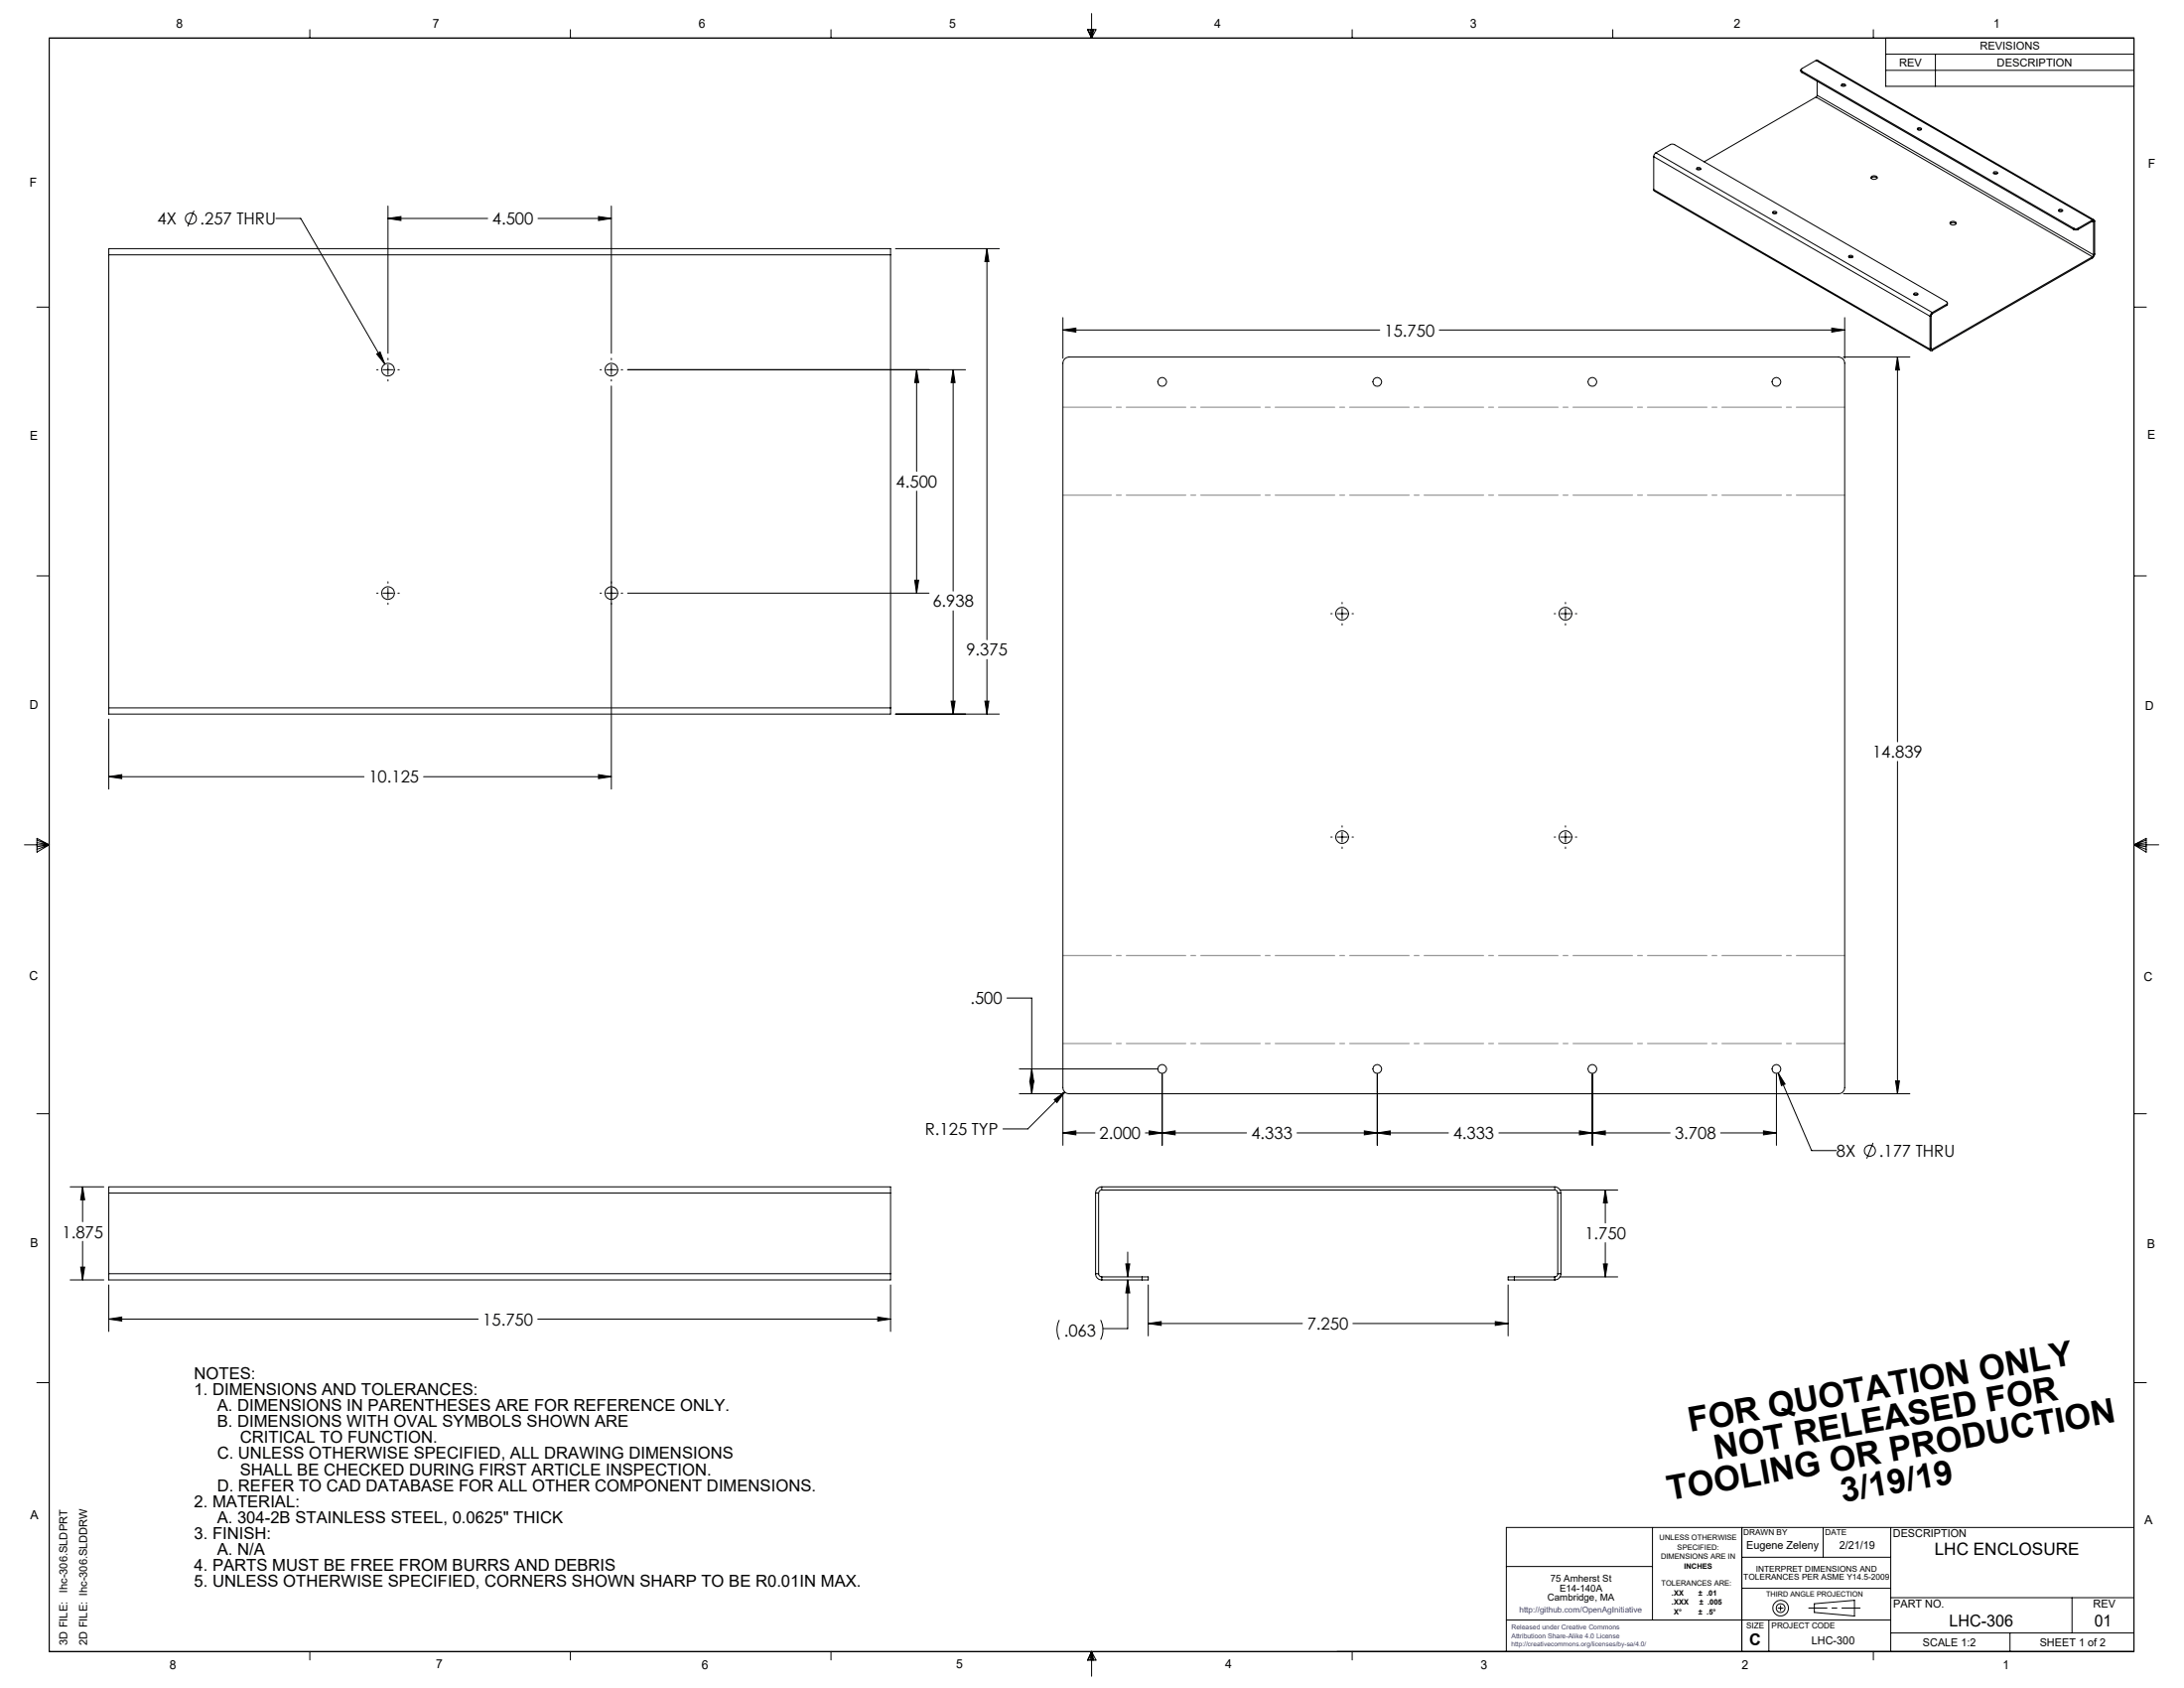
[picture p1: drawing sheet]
<svg xmlns="http://www.w3.org/2000/svg" width="559mm" height="432mm" viewBox="0 0 559 432" stroke-linecap="round" stroke-linejoin="round" font-family="sans-serif">
<g fill="none" stroke="#000" stroke-width=".25">
<path d="M12.6 9.7h533.4v412.8h-533.4zM79.3 7.6v2.1M145.9 7.6v2.1M212.6 7.6v2.1M278.2 7.6h2.2l-1.1 2.1zM278.4 7.6l.9 2.1M278.9 7.6l.4 2.1M279.3 3.5v6.2M279.6 7.6l-.3 2.1M279.9 7.6l-.6 2.1M346 7.6v2.1M412.6 7.6v2.1"/>
<path d="M460.8 17.9v.4l.2 .2M461 18.2l69.6 40.2M461 18.2v.3M461 18.5l69.6 40.2M464.6 15.5l-3.6 2.1a.33 .33 0 0 0-.2 .3 .33 .33 0 0 0 .2 .3M464.6 15.5l.4-.1 70.8 40.8M464.6 15.5l70.8 40.8M479.3 7.6v2.1M482.5 9.7v12.4h63.5M482.5 18h63.5M482.5 13.9h63.5M495.2 13.9v8.2"/>
<path d="M423.7 39.1l-.4 .4-.2 .6M423.7 39.1l3.7-2.2 1 .1 69.7 40.2a.34 .34 0 0 1 .2 .3 .34 .34 0 0 1-.2 .3M423.7 39.1l70.7 40.8M464.6 24.8l-28.6 16.6M464.6 24.8l70.8 40.9M464.9 24.4l-.3 .4M464.9 24.4l70.8 40.8M464.9 20.8v3.6M471.1 21.7a.59 .59 0 0 1 .6-.3 .59 .59 0 0 1 .5 .5 .59 .59 0 0 1-.6 .2 .59 .59 0 0 1-.5-.4zM471.2 21.9l.5-.1 .5 .1M490.6 32.9a.56 .56 0 0 1 .6-.3 .56 .56 0 0 1 .4 .5 .56 .56 0 0 1-.6 .3 .56 .56 0 0 1-.4-.5zM490.6 33.2l.5-.2 .5 .2"/>
<path d="M49.6 53.9l-1.6 4M70.6 55.9h6.3l21.6 37.2M99.3 52.7v37.7M99.3 55.9h25.5M99.3 55.9l3.3-.5v1zM137.7 55.9h18.7M153.1 55.4l3.3 .5-3.3 .5zM156.4 52.7v37.7M423.1 48.5l.1 .3 70.8 40.9M423.1 40.1l70.7 40.8M423.1 48.5l70.7 40.8M423.1 40.1v8.4"/>
<path d="M434.1 43a.59 .59 0 0 1 .6-.2 .59 .59 0 0 1 .5 .5 .59 .59 0 0 1-.7 .2 .59 .59 0 0 1-.4-.5zM434.1 43.3l.5-.2 .5 .2M453.6 54.3a.57 .57 0 0 1 .6-.3 .57 .57 0 0 1 .4 .5 .56 .56 0 0 1-.6 .2 .56 .56 0 0 1-.4-.4zM453.6 54.5l.2-.1 .8 .1M478.8 45.6a1.06 1.06 0 0 1 1.5 0M478.8 45.2a.92 .92 0 0 1 1.5 .3 .94 .94 0 0 1-1.6-.1zM499 57.3a1.06 1.06 0 0 1 1.5 0M499 56.9a.91 .91 0 0 1 1.5 .3 .97 .97 0 0 1-1.6-.2zM510 44.1a.59 .59 0 0 1 .7-.2 .59 .59 0 0 1 .4 .4 .59 .59 0 0 1-.6 .3 .59 .59 0 0 1-.5-.5zM510.1 44.4l.5-.2 .5 .2M526.7 53.7a.59 .59 0 0 1 .6-.2 .59 .59 0 0 1 .5 .5 .59 .59 0 0 1-.7 .2 .59 .59 0 0 1-.4-.5zM526.7 54l.5-.2 .5 .2"/>
<path d="M530.6 58.4l.4 .1 .7-.1M530.6 58.7l.4 .1 .7-.1M530.6 58.4v.3M531.7 58.4v.3M535.4 56.6l.3 .2M535.4 56.3a.35 .35 0 0 1 .4-.1 .35 .35 0 0 1 .1 .4M535.4 56.3v.3M535.4 56.3l-3.7 2.1M535.4 56.6l-3.7 2.1M535.7 56.8v8.4M535.9 56.6l-.2 .2M535.9 56.6v8.4"/>
<path d="M9.4 78.6h3.2M27.8 65.2v-1.6h200.1v1.6M27.8 65.2v115.9M27.8 65.2h200.1M227.9 65.2v115.9M229.1 63.6h26.6M252.5 63.6l.5 3.3h-1zM252.5 63.6v100.1M473 65.5a.59 .59 0 0 1 .6-.2 .59 .59 0 0 1 .5 .5 .59 .59 0 0 1-.6 .2 .59 .59 0 0 1-.5-.5zM473 65.8l.5-.2 .5 .2M489.7 75.1a.59 .59 0 0 1 .6-.2 .59 .59 0 0 1 .4 .5 .59 .59 0 0 1-.6 .2 .59 .59 0 0 1-.4-.5zM489.7 75.4l.3-.2 .7 .2"/>
<path d="M494.4 79.9l-.3 .3-.3 .7M494.4 79.9v.4M498.1 77.8l-3.7 2.1M498.1 77.8v.3M498.1 78.1l-3.7 2.2M498.3 77.5v.4l-.2 .2M535.4 65.7l-41 23.6M535.4 65.7v.3M535.4 66l-41 23.6M535.7 65.2l-.3 .5M535.9 65l-.5 1M535.9 65l-.2 .2"/>
<path d="M546 78.6h3.2M96.4 90.6l.9-.6 1.2 3.1zM96.4 94.6h.3M98 94.6h2.5M99.3 91.7v.3M99.3 93.3v2.5M99.3 97.1v.4M101.8 94.6h.4M153.5 94.6h.4M155.2 94.6h2.5M156.4 91.7v.3M156.4 93.3v2.5"/>
<path d="M156.4 97.1v.4M156.4 98.7v103.2M159 94.6h.3M160.6 94.6h86.5M234.5 94.6l.6 3.3h-1.1zM234.5 94.6v26M243.9 94.6l.5 3.3h-1.1zM243.9 94.6v56.6M272 84.4l3.3-.5v1zM272 81.2v10.5M272 84.4h81M272.4 91.8l1.1-.5h196.9a1.57 1.57 0 0 1 1.6 1.6v185.3a1.57 1.57 0 0 1-1.6 1.6h-196.9a1.57 1.57 0 0 1-1.5-1.6v-185.3l.1-.6z"/>
<path d="M368.3 84.4h103.7M468.7 83.9l3.3 .5-3.3 .5zM471.7 91.3h17M472 81.2v10.5M485.5 91.3l.5 3.4h-1zM485.5 91.3v98.5M493.8 89.3a.35 .35 0 0 0 .2 .4 .35 .35 0 0 0 .4-.1M493.8 80.9v8.4M494.1 89.2l.3 .1M494.1 80.8l-.3 .1M494.1 80.8v8.4M494.1 89.2l-.3 .1"/>
<path d="M494.4 80.3l-.3 .5M494.4 89.3v.3M234.5 125.6v26.1M9.4 147.3h3.2M96.4 151.7h.3M98 151.7h2.5M99.3 148.8v.4M99.3 150.5v2.5M99.3 154.3v.3M101.8 151.7h.4M153.5 151.7h.4M155.2 151.7h2.5"/>
<path d="M159 151.7h.3M160.6 151.7h77.1M234 148.4h1.1l-.6 3.3zM243.9 156.2v26.5M340.5 157h.4M342.1 157h2.6M343.4 154.1v.3M343.4 155.7v2.6M343.4 159.5v.4M345.9 157h.4M397.7 157h.3M399.3 157h2.5"/>
<path d="M400.5 154.1v.3M400.5 155.7v2.6M400.5 159.5v.4M403.1 157h.3M546 147.3h3.2M243.3 179.4h1.1l-.5 3.3zM252 179.4h1l-.5 3.3zM252.5 168.7v14M27.8 198.7l3.4-.5v1zM27.8 181.1v1.6h200.1v-1.6M27.8 183.9v18M27.8 198.7h65.3"/>
<path d="M27.8 181.1h200.1M108.4 198.7h48M153.1 198.2l3.3 .5-3.3 .5zM229.1 182.7h26.6M485.5 194.8v85M6.2 216.1h6.4M9.5 214.5l3.1 1.6-3.1 1.9zM9.5 214.9l3.1 1.2M9.5 215.5l3.1 .6M12.6 216.1l-3.1 1.2M12.6 216.1l-3.1 .5M340.5 214.1h.4"/>
<path d="M342.1 214.1h2.6M343.4 211.2v.4M343.4 212.9v2.5M343.4 216.7v.4M345.9 214.1h.4M397.7 214.1h.3M399.3 214.1h2.5M400.5 211.2v.4M400.5 212.9v2.5M400.5 216.7v.4M403.1 214.1h.3M546 216.1h6.3"/>
<path d="M546 216.1l3.1 .5M546 216.1l3.1 1.2M546 216.1l3.1-1.6v3.5zM549.1 215.5l-3.1 .6M549.1 214.9l-3.1 1.2M257.6 255.3h6.4v24.5M260.8 279.8h11.5M260.8 273.4h35.3M263.5 276.5h1l-.5 3.3zM264 273.4l.5 3.4h-1zM272 279.5v13.5M272.4 279.3l-9.4 9.5h-6.4"/>
<path d="M297.4 274.7v18.3M352.4 274.7v18.3M407.4 274.7v18.3M454.5 274.7v18.3M455 274.5l8.5 19.8h6.4M455 274.5l1.7 2.8-.9 .4zM471.7 279.8h17M485 276.5h1l-.5 3.3zM9.4 284.9h3.2M269.7 281.3l2.7-2-2 2.7zM272 289.8l3.3-.5v1zM272 289.8h8.1"/>
<path d="M293.1 289.8h25.8M294 289.3l3.4 .5-3.4 .5zM297.4 289.8l3.3-.5v1zM331.9 289.8h38.7M349.1 289.3l3.3 .5-3.3 .5zM352.4 289.8l3.3-.5v1zM383.5 289.8h43.8M404.1 289.3l3.3 .5-3.3 .5zM407.4 289.8l3.3-.5v1zM440.2 289.8h14.3M451.2 289.3l3.3 .5-3.3 .5zM479.2 292.3l-1.6 4.1"/>
<path d="M546 284.9h3.2M18 303.6h8.6M21.1 303.6l.6 3.3h-1.1zM21.1 303.6v8.9M21.1 317.5v9.9M27.8 305.2v-1.6h200.1v1.6M27.8 305.2v20.6M27.8 305.2h200.1M227.9 305.2v20.6M280.3 305.2h.8M280.3 305.2v20.6M281.1 305.2v20.6"/>
<path d="M281.9 304.4a.78 .78 0 0 0-.8 .8M281.9 303.6a1.63 1.63 0 0 0-1.6 1.6M281.9 303.6h115.9M281.9 304.4h115.9M281.9 303.6v.8M397.8 304.4a.73 .73 0 0 1 .8 .8M397.8 303.6a1.7 1.7 0 0 1 1.6 1.6M397.8 303.6v.8M398.6 305.2h.8M398.6 305.2v20.6M399.1 304.4h14.8M399.4 305.2v20.6"/>
<path d="M410.7 304.4v8.4M410.7 317.9v8.7M410.7 304.4l.6 3.3h-1.1zM18 327.4h8.6M20.6 324.1h1.1l-.6 3.3zM27.8 337.4l3.4-.5v1zM27.8 325.8v1.6h200.1v-1.6M27.8 325.8h200.1M27.8 328.7v11.9M27.8 337.4h94.5M137.6 337.4h90.3M224.6 336.9l3.3 .5-3.3 .5z"/>
<path d="M227.9 328.7v11.9M271 337.7l-.3 .9-.3 1.4 .3 1.7 .3 1M280.3 325.8a1.57 1.57 0 0 0 1.6 1.6M280.3 325.8h.8M281.1 325.8a.85 .85 0 0 0 .8 .8M281.6 337.7a5.5 5.5 0 0 1 0 5M281.9 327.4h10.3M281.9 326.6h10.3M281.9 326.6v.8M288 323.3h1.1l-.6 3.3zM288.5 327.4l.6 3.3h-1.1zM288.5 327.4v12.5h-6.3"/>
<path d="M288.5 320.3v6.3M292.2 326.6h1.6v.8h-1.6M292.2 326.6v.8M293.8 338.6l3.3-.5v1zM293.8 328.7v13M293.8 338.6h39.4M346.1 338.6h39.8M382.6 338.1l3.3 .5-3.3 .5zM385.9 328.7v13M387.5 326.6h-1.6v.8h1.6M387.5 327.4h10.3M387.5 326.6h10.3"/>
<path d="M387.5 326.6v.8M397.8 326.6v.8M398.6 325.8a.78 .78 0 0 1-.8 .8M398.6 325.8h.8M399.1 326.6h14.8M399.4 325.8a1.63 1.63 0 0 1-1.6 1.6M410.2 323.3h1.1l-.6 3.3zM9.4 353.7h3.2M546 353.7h3.2M422.8 390.7v23.7M445.7 390.7v31.8M445.7 398.4h38.1"/>
<path d="M466.5 390.7v7.7M483.8 390.7v31.8M546 390.7h-160.6v31.8M385.4 400.7h37.4M385.4 414.4h98.4M445.7 406.3h38.1M452.6 414.4v8.1M454.9 411.4h1.3M455.6 410.7v1.3M464.2 410.2l10.3-.8v4l-10.3-.9zM483.8 408.7h62.2M483.8 417.7h62.2"/>
<path d="M514.3 417.7v4.8M530.2 408.7v9M79.3 422.5v2.1M145.9 422.5v2.1M212.6 422.5v2.1M279.3 422.5v6.3M279.3 422.5l1.1 2.2h-2.2zM279.3 422.5l.6 2.2M279.3 422.5l-.9 2.2M279.3 422.5l-.4 2.2M279.3 422.5l.3 2.2M346 422.5v2.1"/>
<path d="M479.3 422.5v2.1"/>
<circle cx="48.9" cy="55.9" r="1.41"/>
<circle cx="99.3" cy="94.6" r="1.63"/>
<circle cx="156.4" cy="94.6" r="1.63"/>
<circle cx="297.3" cy="97.7" r="1.12"/>
<circle cx="352.4" cy="97.7" r="1.12"/>
<circle cx="407.4" cy="97.7" r="1.12"/>
<circle cx="454.5" cy="97.7" r="1.12"/>
<circle cx="99.3" cy="151.7" r="1.63"/>
<circle cx="156.4" cy="151.7" r="1.63"/>
<circle cx="343.4" cy="157" r="1.62"/>
<circle cx="400.5" cy="157" r="1.62"/>
<circle cx="343.4" cy="214.1" r="1.62"/>
<circle cx="400.5" cy="214.1" r="1.62"/>
<circle cx="297.3" cy="273.5" r="1.12"/>
<circle cx="352.4" cy="273.5" r="1.12"/>
<circle cx="407.4" cy="273.5" r="1.12"/>
<circle cx="454.5" cy="273.5" r="1.12"/>
<circle cx="478.4" cy="294.4" r="1.41"/>
<circle cx="455.6" cy="411.4" r="1.13"/>
<circle cx="455.6" cy="411.4" r="2.01"/>
</g>
<path d="M462.8 411.3h13.1" fill="none" stroke="#000" stroke-width=".25" stroke-dasharray="15.2 1.3 1.3 1.3" stroke-dashoffset="10.6"/>
<path d="M472 104.2h-200M472 126.7h-200M272 244.4h200M272 266.9h200" fill="none" stroke="#808080" stroke-width=".25" stroke-dasharray="15.2 1.3 1.3 1.3" stroke-dashoffset="2.9"/>
<path d="M252 179.4h1l-.5 3.3zM252.5 63.6l.5 3.3h-1zM27.8 198.7l3.4-.5v1zM153.1 198.2l3.3 .5-3.3 .5zM153.1 55.4l3.3 .5-3.3 .5zM99.3 55.9l3.3-.5v1zM243.9 94.6l.5 3.3h-1.1zM243.3 179.4h1.1l-.5 3.3zM234.5 94.6l.6 3.3h-1.1zM234 148.4h1.1l-.6 3.3zM96.4 90.6l2.1 2.5-1.2-3.1zM21.1 303.6l.6 3.3h-1.1zM20.6 324.1h1.1l-.6 3.3zM224.6 336.9l3.3 .5-3.3 .5zM27.8 337.4l3.4-.5v1zM288.5 327.4l.6 3.3h-1.1zM288 323.3h1.1l-.6 3.3zM410.7 304.4l.6 3.3h-1.1zM410.2 323.3h1.1l-.6 3.3zM382.6 338.1l3.3 .5-3.3 .5zM293.8 338.6l3.3-.5v1zM485.5 91.3l.5 3.4h-1zM485 276.5h1l-.5 3.3zM269.7 281.3l.7 .7 2-2.7zM272 84.4l3.3-.5v1zM468.7 83.9l3.3 .5-3.3 .5zM455 274.5l.8 3.2 .9-.4zM272 289.8l3.3-.5v1zM294 289.3l3.4 .5-3.4 .5zM297.4 289.8l3.3-.5v1zM349.1 289.3l3.3 .5-3.3 .5zM407.4 289.8l3.3-.5v1zM451.2 289.3l3.3 .5-3.3 .5zM404.1 289.3l3.3 .5-3.3 .5zM352.4 289.8l3.3-.5v1zM263.5 276.5h1l-.5 3.3zM264 273.4l.5 3.4h-1z" fill="#000"/>
<g font-size="8.7">
<text x="432.4" y="366.3" transform="rotate(-10 432.4 366.3)">FOR QUOTATION ONLY</text>
<text x="439.1" y="373.5" transform="rotate(-10 439.1 373.5)">NOT RELEASED FOR</text>
<text x="427.1" y="383.9" transform="rotate(-10 427.1 383.9)">TOOLING OR PRODUCTION</text>
<text x="471.5" y="384.4" transform="rotate(-10 471.5 384.4)">3/19/19</text>
</g>
<text font-size="4.4" x="495" y="397.9">LHC ENCLOSURE</text>
<g font-size="4.2">
<text x="40.3" y="57.4">4X</text>
<text x="51.2" y="57.4">.257 THRU</text>
<text x="126" y="57.5">4.500</text>
<text x="354.2" y="86">15.750</text>
<text x="229.3" y="124.7">4.500</text>
<text x="238.6" y="155.3">6.938</text>
<text x="247.2" y="167.8">9.375</text>
<text x="479.1" y="193.8">14.839</text>
<text x="94.3" y="200.3">10.125</text>
<text x="248.3" y="256.9">.500</text>
<text x="236.7" y="290.4">R.125 TYP</text>
<text x="281.3" y="291.4">2.000</text>
<text x="320.1" y="291.4">4.333</text>
<text x="371.8" y="291.4">4.333</text>
<text x="428.5" y="291.4">3.708</text>
<text x="469.9" y="295.9">8X</text>
<text x="480.8" y="295.9">.177 THRU</text>
<text x="15.9" y="316.6">1.875</text>
<text x="405.5" y="317">1.750</text>
<text x="123.5" y="339">15.750</text>
<text x="272.2" y="341.8">.063</text>
<text x="334.4" y="340.1">7.250</text>
<text x="49.7" y="352.9">NOTES:</text>
<text x="49.7" y="356.9">1. DIMENSIONS AND TOLERANCES:</text>
<text x="55.5" y="365.1">B. DIMENSIONS WITH OVAL SYMBOLS SHOWN ARE</text>
<text x="55.5" y="361">A. DIMENSIONS IN PARENTHESES ARE FOR REFERENCE ONLY.</text>
<text x="61.4" y="369.2">CRITICAL TO FUNCTION.</text>
<text x="55.5" y="373.2">C. UNLESS OTHERWISE SPECIFIED, ALL DRAWING DIMENSIONS</text>
<text x="61.4" y="377.3">SHALL BE CHECKED DURING FIRST ARTICLE INSPECTION.</text>
<text x="55.5" y="381.4">D. REFER TO CAD DATABASE FOR ALL OTHER COMPONENT DIMENSIONS.</text>
<text x="49.7" y="385.5">2. MATERIAL:</text>
<text x="55.5" y="389.6">A. 304-2B STAINLESS STEEL, 0.0625&quot; THICK</text>
<text x="49.7" y="393.6">3. FINISH:</text>
<text x="49.7" y="401.8">4. PARTS MUST BE FREE FROM BURRS AND DEBRIS</text>
<text x="55.5" y="397.7">A. N/A</text>
<text x="49.7" y="405.9">5. UNLESS OTHERWISE SPECIFIED, CORNERS SHOWN SHARP TO BE R0.01IN MAX.</text>
<text x="498.8" y="415.9">LHC-306</text>
<text x="535.9" y="415.9">01</text>
<text x="447.6" y="420.8">C</text>
</g>
<g font-size="3.2">
<text x="45" y="7.2">8</text>
<text x="110.7" y="7.2">7</text>
<text x="178.8" y="7.2">6</text>
<text x="242.9" y="7.2">5</text>
<text x="310.7" y="7.1">4</text>
<text x="376.1" y="7.2">3</text>
<text x="443.6" y="7.2">2</text>
<text x="510" y="7.1">1</text>
<text x="7.6" y="47.7">F</text>
<text x="549.6" y="42.9">F</text>
<text x="7.7" y="112.6">E</text>
<text x="549.4" y="112.3">E</text>
<text x="7.6" y="181.3">D</text>
<text x="548.9" y="181.5">D</text>
<text x="7.5" y="250.8">C</text>
<text x="548.5" y="251">C</text>
<text x="7.8" y="319.1">B</text>
<text x="549.3" y="319.3">B</text>
<text x="7.8" y="388.7">A</text>
<text x="548.7" y="389.8">A</text>
<text x="43.4" y="426.8">8</text>
<text x="111.6" y="426.8">7</text>
<text x="179.5" y="426.8">6</text>
<text x="244.6" y="426.8">5</text>
<text x="313.5" y="426.8">4</text>
<text x="378.8" y="426.9">3</text>
<text x="445.7" y="426.9">2</text>
<text x="512.5" y="426.9">1</text>
</g>
<g font-size="2.8">
<text x="486" y="16.9">REV</text>
<text x="506.6" y="12.8">REVISIONS</text>
<text x="511" y="16.9">DESCRIPTION</text>
<text x="484.4" y="393.3">DESCRIPTION</text>
<text x="446.8" y="396.3">Eugene Zeleny</text>
<text x="470.7" y="396.3">2/21/19</text>
<text x="17.2" y="407.3" transform="rotate(-90 17.2 407.3)">lhc-306.SLDPRT</text>
<text x="484.4" y="411.2">PART NO.</text>
<text x="535.6" y="411.2">REV</text>
<text x="17.2" y="420.8" transform="rotate(-90 17.2 420.8)">3D FILE:</text>
<text x="22.3" y="420.8" transform="rotate(-90 22.3 420.8)">2D FILE: lhc-306.SLDDRW</text>
<text x="463.5" y="420.6">LHC-300</text>
<text x="492" y="421.1">SCALE 1:2</text>
<text x="521.9" y="421.2">SHEET 1 of 2</text>
</g>
<g font-size="2.5">
<text x="396.7" y="404.6">75 Amherst St</text>
<text x="399" y="407">E14-140A</text>
<text x="395.9" y="409.5">Cambridge, MA</text>
</g>
<g font-size="2.1">
<text x="446.1" y="392.7">DRAWN BY</text>
<text x="467" y="392.8">DATE</text>
<text x="446.1" y="404.1">TOLERANCES PER ASME Y14.5-2009</text>
<text x="449.3" y="402">INTERPRET DIMENSIONS AND</text>
<text x="446.8" y="416.5">SIZE</text>
<text x="453.3" y="416.5">PROJECT CODE</text>
</g>
<text font-size="2.1" fill="#00f" x="388.7" y="412.6">http://github.com/OpenAgInitiative</text>
<g font-size="1.9">
<text x="424.6" y="394">UNLESS OTHERWISE</text>
<text x="425" y="398.8">DIMENSIONS ARE IN</text>
<text x="429.2" y="396.4">SPECIFIED:</text>
<text x="430.9" y="401.2">INCHES</text>
<text x="425.1" y="405.8">TOLERANCES ARE:</text>
<text x="427.7" y="408.2">.XX</text>
<text x="427.7" y="410.5">.XXX</text>
<text x="428.3" y="412.9">X°</text>
<text x="434.6" y="408.2">± .01</text>
<text x="434.6" y="412.9">± .5°</text>
<text x="434.8" y="410.5">± .005</text>
<text x="451.9" y="408.3">THIRD ANGLE PROJECTION</text>
</g>
<g font-size="1.7" fill="#00f">
<text x="386.7" y="416.7">Released under Creative Commons</text>
<text x="386.7" y="419">Attributioon Share-Alike 4.0 License</text>
<text x="386.7" y="421.2">http://creativecommons.org/licenses/by-sa/4.0/</text>
</g>
</svg>
